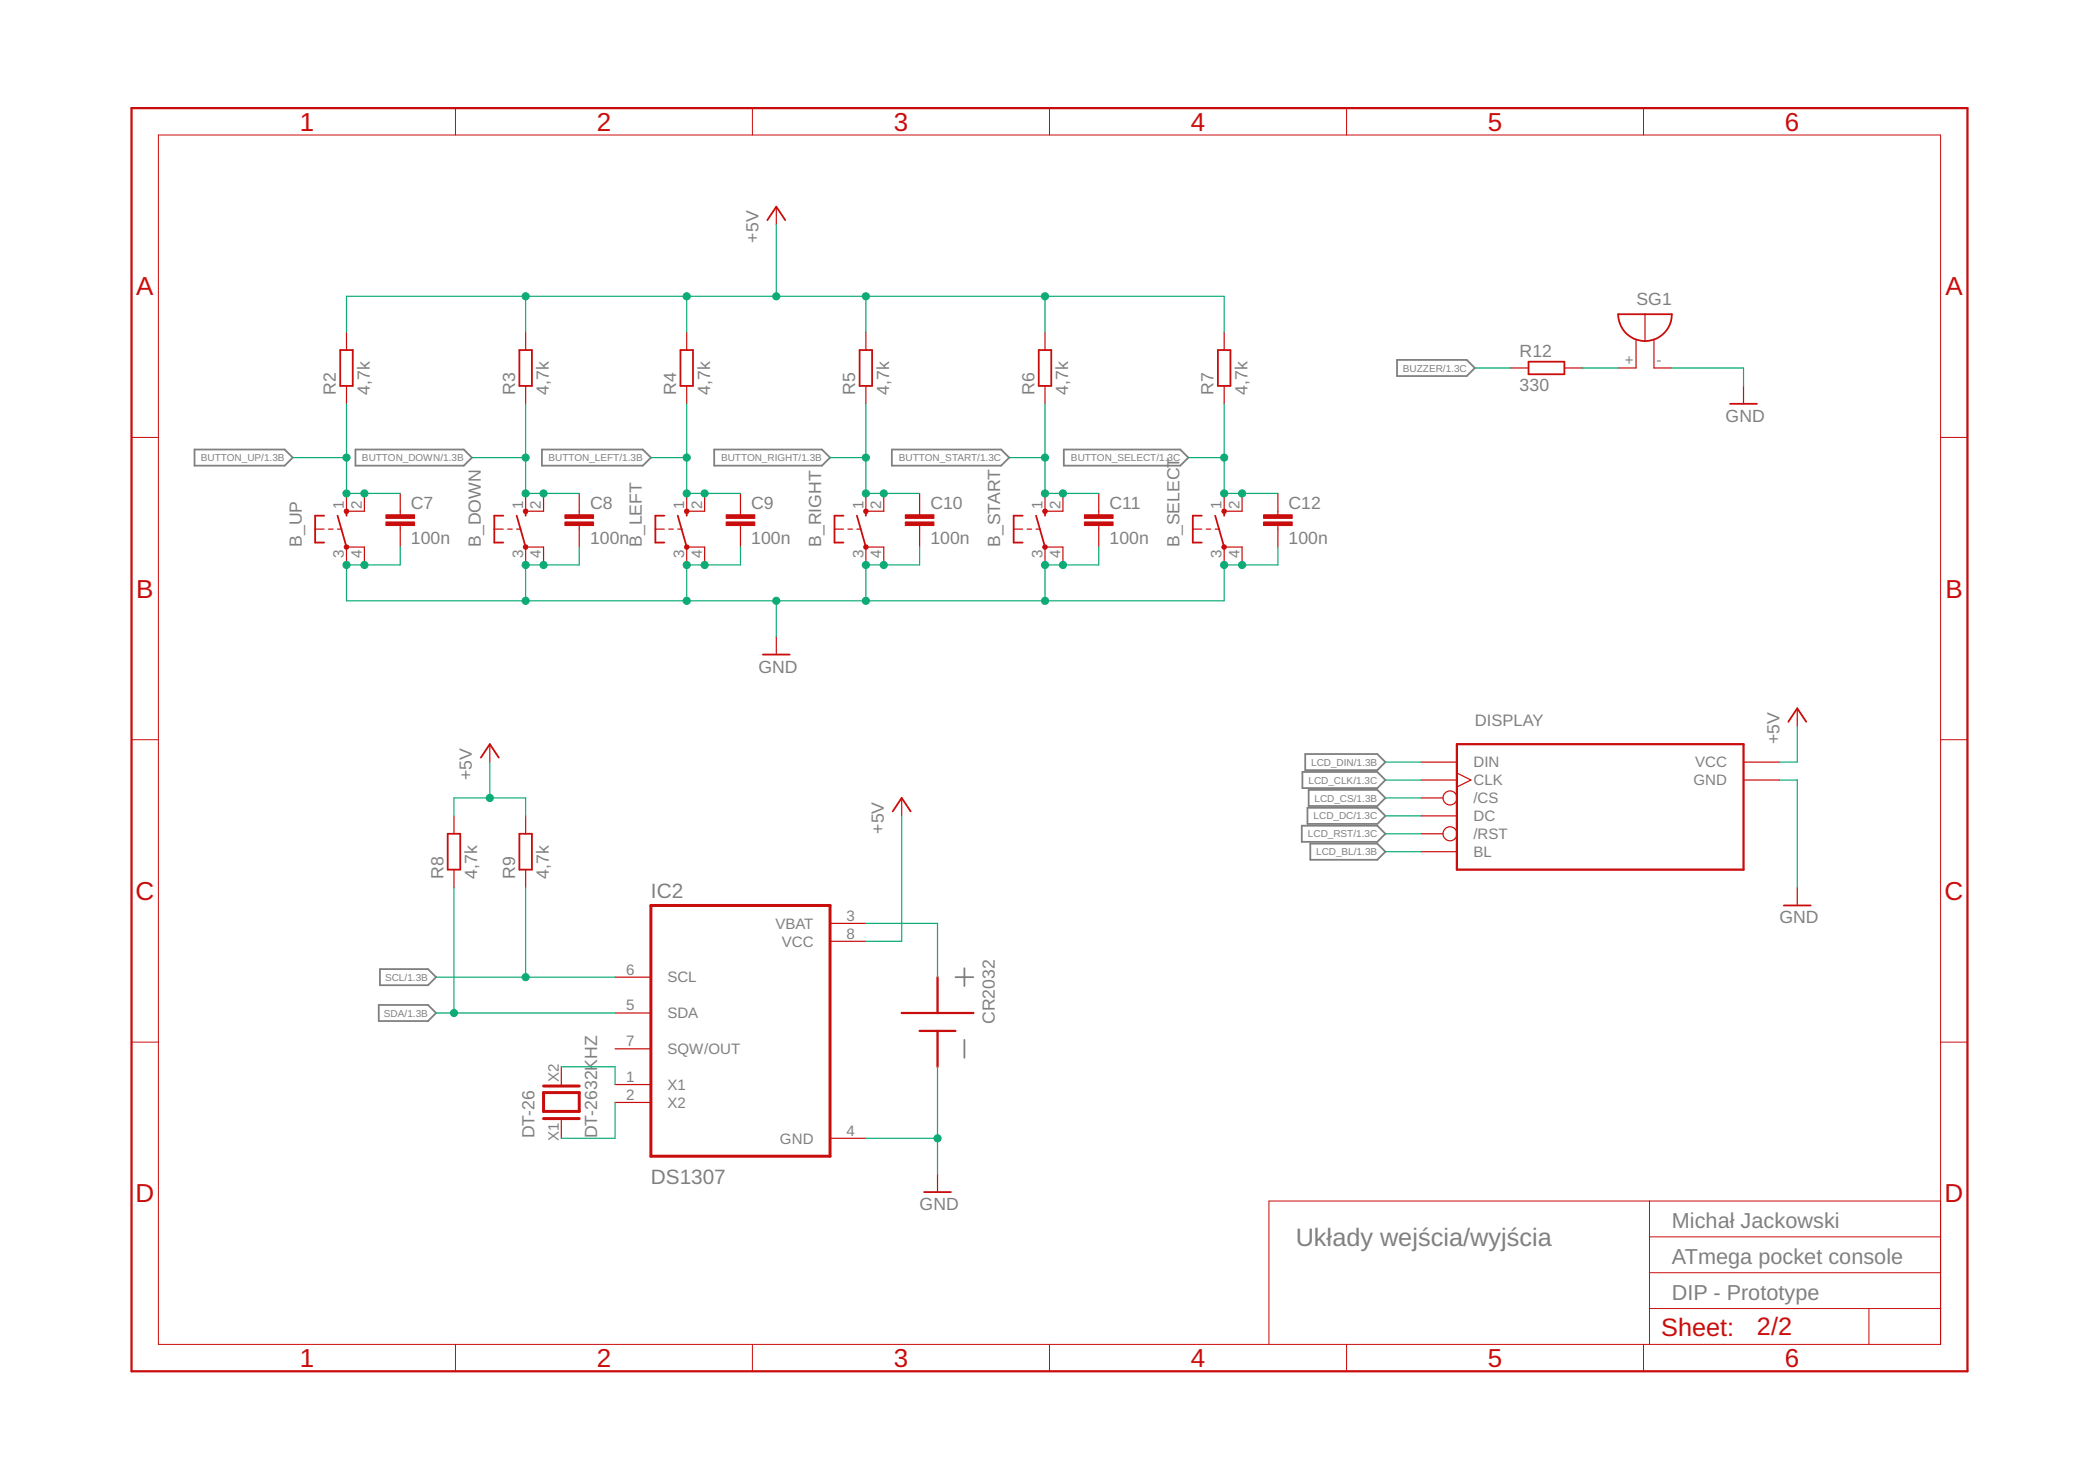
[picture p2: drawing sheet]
<svg xmlns="http://www.w3.org/2000/svg" width="297mm" height="210mm" viewBox="0 0 297 210" stroke-linecap="round" stroke-linejoin="round" font-family="sans-serif">
<g fill="none" stroke="#808080" stroke-width=".25">
<path d="M198.1 51h9.9l1.1 1.2-1.1 1.1h-9.9zM27.6 63.7h12.8l1.1 1.2-1.1 1.1h-12.8zM50.4 63.7h15.4l1.1 1.2-1.1 1.1h-15.4zM76.8 63.7h14.3l1.2 1.2-1.2 1.1h-14.3zM101.3 63.7h15.2l1.2 1.2-1.2 1.1h-15.2zM126.4 63.7h15.5l1.2 1.2-1.2 1.1h-15.5zM150.8 63.7h16.5l1.2 1.2-1.2 1.1h-16.5zM184.6 117h10.7l1.1 1.2-1.1 1.1h-10.7zM184.7 109.4h10.6l1.1 1.2-1.1 1.1h-10.6zM185.1 106.9h10.2l1.1 1.1-1.1 1.2h-10.2zM185.4 114.5h9.9l1.1 1.1-1.1 1.2h-9.9zM185.5 112h9.8l1.1 1.1-1.1 1.1h-9.8z"/>
<path d="M185.8 119.6h9.5l1.1 1.1-1.1 1.2h-9.5zM53.9 137.4h6.8l1.1 1.1-1.1 1.1h-6.8zM135.5 138.5h2.5M136.7 137.2v2.6M53.7 142.4h7l1.1 1.2-1.1 1.1h-7zM136.7 147.4v2.5"/>
</g>
<g fill="none" stroke="#c90d0c" stroke-width=".14">
<path d="M22.5 19.1h252.6v171.4h-252.6zM64.6 15.3v3.8M106.7 15.3v3.8M148.8 15.3v3.8M190.9 15.3v3.8M233 15.3v3.8M18.6 62h3.9M275.1 62h3.9M18.6 104.8h3.9M275.1 104.8h3.9M18.6 147.7h3.9M275.1 147.7h3.9"/>
<path d="M233.9 170.2v20.3M233.9 175.3h41.2M275.1 170.2h-95.2v20.3M64.6 190.5v3.9M106.7 190.5v3.9M148.8 190.5v3.9M190.9 190.5v3.9M233 190.5v3.9M233.9 185.5h41.2M233.9 180.4h41.2M265 185.5v5"/>
</g>
<path d="M18.6 15.3h260.4v179.1h-260.4zM206.6 105.5h40.6v17.8h-40.6zM132.9 138.5v5.1M127.8 143.6h10.2M130.4 146.1h5.1M132.9 146.1v5.1" fill="none" stroke="#c90d0c" stroke-width=".32"/>
<g fill="none" stroke="#c90d0c" stroke-width=".25">
<path d="M108.8 31.2l1.3-1.9 1.2 1.9M48.2 49.6h1.8v5.1h-1.8zM73.6 49.6h1.8v5.1h-1.8zM96.5 49.6h1.8v5.1h-1.8zM121.9 49.6h1.8v5.1h-1.8zM147.3 49.6h1.8v5.1h-1.8zM172.7 49.6h1.8v5.1h-1.8zM216.7 51.3h5.1v1.7h-5.1zM229.4 44.5h7.6a3.8 3.8 0 0 1-3.8 3.8 3.8 3.8 0 0 1-3.8-3.8zM245.3 57.2h3.8M46 73.1h-1.3v3.8h1.3M47.9 73.1l1.2 4.4"/>
<path d="M49.1 72.5v.6M71.4 73.1h-1.3v3.8h1.3M73.3 73.1l1.2 4.4M74.5 72.5v.6M94.2 73.1h-1.3v3.8h1.3M96.1 73.1l1.3 4.4M97.4 72.5v.6M119.6 73.1h-1.3v3.8h1.3M121.5 73.1l1.3 4.4M122.8 72.5v.6M145 73.1h-1.3v3.8h1.3M146.9 73.1l1.3 4.4"/>
<path d="M148.2 72.5v.6M170.4 73.1h-1.3v3.8h1.3M172.3 73.1l1.3 4.4M173.6 72.5v.6M108.2 92.8h3.8M63.5 118.2h1.8v5.1h-1.8zM68.2 107.4l1.2-1.9 1.3 1.9M73.6 118.2h1.8v5.1h-1.8zM126.6 115l1.2-1.9 1.3 1.9M253.6 102.3l1.2-1.9 1.3 1.9M252.9 128.3h3.8M131 169h3.8"/>
</g>
<g fill="none" stroke="#c90d0c" stroke-width=".17">
<path d="M110.1 29.3v2.5M49.1 47.1v2.5M49.1 54.7v2.5M74.5 47.1v2.5M74.5 54.7v2.5M97.4 47.1v2.5M97.4 54.7v2.5M122.8 47.1v2.5M122.8 54.7v2.5M148.2 47.1v2.5M148.2 54.7v2.5M173.6 47.1v2.5"/>
<path d="M173.6 54.7v2.5M214.2 52.2h2.5M221.8 52.2h2.5M232 48.2v4h-2.6M233.2 44.5v3.8M234.5 48.2v4h2.5M247.2 54.7v2.5M44.7 75h1.3M46.6 75h.6M47.9 75h.6M49.1 69.9v2.6h2.6v-2.6M56.7 69.9v3.1"/>
<path d="M56.7 74.5v3M70.1 75h1.3M72 75h.6M73.3 75h.6M74.5 69.9v2.6h2.6v-2.6M82.1 69.9v3.1M82.1 74.5v3M92.9 75h1.3M94.8 75h.7M96.1 75h.6M97.4 69.9v2.6h2.5v-2.6M105 69.9v3.1"/>
<path d="M105 74.5v3M118.3 75h1.3M120.2 75h.7M121.5 75h.6M122.8 69.9v2.6h2.5v-2.6M130.4 69.9v3.1M130.4 74.5v3M143.7 75h1.3M145.6 75h.7M146.9 75h.6M148.2 69.9v2.6h2.5v-2.6M155.8 69.9v3.1"/>
<path d="M155.8 74.5v3M169.1 75h1.3M171 75h.7M172.3 75h.6M173.6 69.9v2.6h2.5v-2.6M181.2 69.9v3.1M181.2 74.5v3M49.1 80.1v-2.6h2.6v2.6M74.5 80.1v-2.6h2.6v2.6M97.4 80.1v-2.6h2.5v2.6M110.1 90.2v2.6M122.8 80.1v-2.6h2.5v2.6"/>
<path d="M148.2 80.1v-2.6h2.5v2.6M173.6 80.1v-2.6h2.5v2.6M64.4 115.6v2.6M69.4 105.5v2.5M74.5 115.6v2.6M127.8 113.1v2.5M201.5 108h5.1M201.5 110.6h5.1M201.5 113.1h3.1M201.5 115.6h5.1M201.5 118.2h3.1M206.6 109.6l2 1-2 .9"/>
<path d="M247.2 108h5.1M247.2 110.6h5.1M254.8 100.4v2.5M64.4 123.3v2.5M74.5 123.3v2.5M87.2 138.5h5.1M117.7 130.9h5.1M117.7 133.4h5.1M132.9 138.5v5.1M201.5 120.7h5.1M254.8 125.8v2.5M79.6 151.2v2.5"/>
<path d="M79.6 158.8v2.5M87.2 143.6h5.1M87.2 148.7h5.1M87.2 153.7h5.1M87.2 156.3h5.1M132.9 146.1v5.1M117.7 161.3h5.1M132.9 166.4v2.6"/>
<circle cx="205.6" cy="113.1" r=".99"/>
<circle cx="205.6" cy="118.2" r=".99"/>
</g>
<g fill="#c90d0c" stroke="#c90d0c" stroke-width=".14">
<path d="M54.7 74h4.1v.5h-4.1z"/>
<path d="M54.7 73h4.1v.5h-4.1z"/>
<path d="M80.1 74h4.1v.5h-4.1z"/>
<path d="M80.1 73h4.1v.5h-4.1z"/>
<path d="M103 74h4v.5h-4z"/>
<path d="M103 73h4v.5h-4z"/>
<path d="M128.4 74h4v.5h-4z"/>
<path d="M128.4 73h4v.5h-4z"/>
<path d="M153.8 74h4v.5h-4z"/>
<path d="M153.8 73h4v.5h-4z"/>
<path d="M179.2 74h4v.5h-4z"/>
<path d="M179.2 73h4v.5h-4z"/>
</g>
<g fill="#c90d0c" stroke="#c90d0c" stroke-width=".14">
<path d="M48.9 72.2l.2-.1 .3 .1v.3v.2l-.3 .1-.2-.1-.1-.2z" fill-rule="evenodd"/>
<path d="M74.3 72.2l.2-.1 .3 .1v.3v.2l-.3 .1-.2-.1-.1-.2z" fill-rule="evenodd"/>
<path d="M97.1 72.2l.3-.1 .2 .1 .1 .3-.1 .2-.2 .1-.3-.1-.1-.2z" fill-rule="evenodd"/>
<path d="M122.5 72.2l.3-.1 .2 .1 .1 .3-.1 .2-.2 .1-.3-.1-.1-.2z" fill-rule="evenodd"/>
<path d="M147.9 72.2l.3-.1 .2 .1 .1 .3-.1 .2-.2 .1-.3-.1-.1-.2z" fill-rule="evenodd"/>
<path d="M173.3 72.2l.3-.1 .2 .1 .1 .3-.1 .2-.2 .1-.3-.1-.1-.2z" fill-rule="evenodd"/>
<circle cx="49.1" cy="77.5" r=".33"/>
<circle cx="74.5" cy="77.5" r=".33"/>
<circle cx="97.4" cy="77.5" r=".32"/>
<circle cx="122.8" cy="77.5" r=".32"/>
<circle cx="148.2" cy="77.5" r=".33"/>
<circle cx="173.6" cy="77.5" r=".33"/>
</g>
<path d="M92.3 128.3h25.4v35.6h-25.4zM77.1 154.9h5v2.6h-5zM77.1 153.9h5M77.1 158.5h5" fill="none" stroke="#c90d0c" stroke-width=".42"/>
<g fill="none" stroke="#0dab76" stroke-width=".17">
<path d="M110.1 31.8v10.2M49.1 47.1v-5.1h124.5v5.1M49.1 57.2v12.7h7.6M74.5 42v5.1M74.5 57.2v12.7h7.6M97.4 42v5.1M97.4 57.2v12.7h7.6M122.8 42v5.1M122.8 57.2v12.7h7.6M148.2 42v5.1M148.2 57.2v12.7h7.6M173.6 57.2v12.7h7.6"/>
<path d="M209.1 52.2h5.1M224.3 52.2h5.1M237 52.2h10.2v2.5M41.5 64.9h7.6M56.7 77.5v2.6h-7.6v5.1h124.5v-5.1h7.6v-2.6M66.9 64.9h7.6M82.1 77.5v2.6h-7.6v5.1M92.3 64.9h5.1M105 77.5v2.6h-7.6v5.1M117.7 64.9h5.1M130.4 77.5v2.6h-7.6v5.1M143.1 64.9h5.1"/>
<path d="M155.8 77.5v2.6h-7.6v5.1M168.5 64.9h5.1M110.1 85.2v5M64.4 115.6v-2.5h10.1v2.5M69.4 108v5.1M127.8 115.6v17.8h-5M196.4 108h5.1M196.4 110.6h5.1M196.4 113.1h5.1M196.4 115.6h5.1M196.4 118.2h5.1M252.3 110.6h2.5v15.2"/>
<path d="M254.8 102.9v5.1h-2.5M61.8 138.5h25.4M64.4 125.8v17.8M74.5 125.8v12.7M122.8 130.9h10.1v7.6M196.4 120.7h5.1M61.8 143.6h25.4M79.6 151.2h7.6v2.5M87.2 156.3v5h-7.6M132.9 151.2v15.2M122.8 161.3h10.1"/>
</g>
<g fill="#0dab76" stroke="#0dab76" stroke-width=".14">
<circle cx="148.2" cy="42" r=".51"/>
<circle cx="122.8" cy="42" r=".51"/>
<circle cx="97.4" cy="42" r=".51"/>
<circle cx="74.5" cy="42" r=".51"/>
<circle cx="110.1" cy="42" r=".51"/>
<circle cx="69.4" cy="113.1" r=".51"/>
<circle cx="77.1" cy="80.1" r=".51"/>
<circle cx="99.9" cy="80.1" r=".51"/>
<circle cx="125.3" cy="80.1" r=".51"/>
<circle cx="150.7" cy="80.1" r=".51"/>
<circle cx="51.7" cy="80.1" r=".51"/>
<circle cx="49.1" cy="80.1" r=".51"/>
<circle cx="176.1" cy="80.1" r=".51"/>
<circle cx="173.6" cy="80.1" r=".51"/>
<circle cx="148.2" cy="80.1" r=".51"/>
<circle cx="148.2" cy="85.2" r=".51"/>
<circle cx="122.8" cy="80.1" r=".51"/>
<circle cx="122.8" cy="85.2" r=".51"/>
<circle cx="97.4" cy="80.1" r=".51"/>
<circle cx="97.4" cy="85.2" r=".51"/>
<circle cx="74.5" cy="80.1" r=".51"/>
<circle cx="74.5" cy="85.2" r=".51"/>
<circle cx="110.1" cy="85.2" r=".51"/>
<circle cx="132.9" cy="161.3" r=".51"/>
<circle cx="49.1" cy="69.9" r=".51"/>
<circle cx="51.7" cy="69.9" r=".51"/>
<circle cx="49.1" cy="64.9" r=".51"/>
<circle cx="77.1" cy="69.9" r=".51"/>
<circle cx="74.5" cy="69.9" r=".51"/>
<circle cx="74.5" cy="64.9" r=".51"/>
<circle cx="99.9" cy="69.9" r=".51"/>
<circle cx="97.4" cy="69.9" r=".51"/>
<circle cx="97.4" cy="64.9" r=".51"/>
<circle cx="125.3" cy="69.9" r=".51"/>
<circle cx="122.8" cy="69.9" r=".51"/>
<circle cx="122.8" cy="64.9" r=".51"/>
<circle cx="150.7" cy="69.9" r=".51"/>
<circle cx="148.2" cy="69.9" r=".51"/>
<circle cx="148.2" cy="64.9" r=".51"/>
<circle cx="176.1" cy="69.9" r=".51"/>
<circle cx="173.6" cy="69.9" r=".51"/>
<circle cx="173.6" cy="64.9" r=".51"/>
<circle cx="74.5" cy="138.5" r=".51"/>
<circle cx="64.4" cy="143.6" r=".51"/>
</g>
<g font-size="3.7" fill="#c90d0c">
<text x="42.5" y="18.5">1</text>
<text x="84.6" y="18.5">2</text>
<text x="126.7" y="18.5">3</text>
<text x="168.8" y="18.5">4</text>
<text x="211" y="18.5">5</text>
<text x="253.1" y="18.5">6</text>
<text x="19.3" y="41.9">A</text>
<text x="275.8" y="41.9">A</text>
<text x="19.3" y="84.7">B</text>
<text x="275.8" y="84.7">B</text>
<text x="19.2" y="127.6">C</text>
<text x="275.7" y="127.6">C</text>
<text x="19.2" y="170.4">D</text>
<text x="275.7" y="170.4">D</text>
<text x="42.5" y="193.7">1</text>
<text x="84.6" y="193.7">2</text>
<text x="126.7" y="193.7">3</text>
<text x="168.8" y="193.7">4</text>
<text x="211" y="193.7">5</text>
<text x="253.1" y="193.7">6</text>
</g>
<text font-size="3.6" fill="#808080" x="183.7" y="176.6">Układy wejścia/wyjścia</text>
<g font-size="3.6" fill="#c90d0c">
<text x="235.5" y="189.4">Sheet:</text>
<text x="249.1" y="189.3">2/2</text>
</g>
<g font-size="3.1" fill="#808080">
<text x="237" y="179.1">ATmega pocket console</text>
<text x="237" y="174">Michał Jackowski</text>
<text x="237" y="184.2">DIP - Prototype</text>
</g>
<g font-size="2.9" fill="#808080">
<text x="92.3" y="127.3">IC2</text>
<text x="92.3" y="167.9">DS1307</text>
</g>
<g font-size="2.5" fill="#808080">
<text x="107.5" y="34.4" transform="rotate(-90 107.5 34.4)">+5V</text>
<text x="232" y="43.3">SG1</text>
<text x="215.5" y="50.7">R12</text>
<text x="47.6" y="56" transform="rotate(-90 47.6 56)">R2</text>
<text x="52.4" y="56" transform="rotate(-90 52.4 56)">4,7k</text>
<text x="73" y="56" transform="rotate(-90 73 56)">R3</text>
<text x="77.8" y="56" transform="rotate(-90 77.8 56)">4,7k</text>
<text x="95.9" y="56" transform="rotate(-90 95.9 56)">R4</text>
<text x="100.7" y="56" transform="rotate(-90 100.7 56)">4,7k</text>
<text x="121.3" y="56" transform="rotate(-90 121.3 56)">R5</text>
<text x="126.1" y="56" transform="rotate(-90 126.1 56)">4,7k</text>
<text x="146.7" y="56" transform="rotate(-90 146.7 56)">R6</text>
<text x="151.5" y="56" transform="rotate(-90 151.5 56)">4,7k</text>
<text x="172.1" y="56" transform="rotate(-90 172.1 56)">R7</text>
<text x="176.9" y="56" transform="rotate(-90 176.9 56)">4,7k</text>
<text x="215.5" y="55.4">330</text>
<text x="244.7" y="59.8">GND</text>
<text x="42.8" y="77.5" transform="rotate(-90 42.8 77.5)">B_UP</text>
<text x="58.3" y="77.2">100n</text>
<text x="58.3" y="72.1">C7</text>
<text x="68.2" y="77.5" transform="rotate(-90 68.2 77.5)">B_DOWN</text>
<text x="83.7" y="77.2">100n</text>
<text x="83.7" y="72.1">C8</text>
<text x="91" y="77.5" transform="rotate(-90 91 77.5)">B_LEFT</text>
<text x="106.5" y="77.2">100n</text>
<text x="106.5" y="72.1">C9</text>
<text x="116.4" y="77.5" transform="rotate(-90 116.4 77.5)">B_RIGHT</text>
<text x="131.9" y="77.2">100n</text>
<text x="131.9" y="72.1">C10</text>
<text x="141.8" y="77.5" transform="rotate(-90 141.8 77.5)">B_START</text>
<text x="157.3" y="77.2">100n</text>
<text x="157.3" y="72.1">C11</text>
<text x="167.2" y="77.5" transform="rotate(-90 167.2 77.5)">B_SELECT</text>
<text x="182.7" y="77.2">100n</text>
<text x="182.7" y="72.1">C12</text>
<text x="107.5" y="95.3">GND</text>
<text x="252.3" y="105.5" transform="rotate(-90 252.3 105.5)">+5V</text>
<text x="66.9" y="110.6" transform="rotate(-90 66.9 110.6)">+5V</text>
<text x="125.3" y="118.2" transform="rotate(-90 125.3 118.2)">+5V</text>
<text x="62.9" y="124.5" transform="rotate(-90 62.9 124.5)">R8</text>
<text x="67.7" y="124.5" transform="rotate(-90 67.7 124.5)">4,7k</text>
<text x="73" y="124.5" transform="rotate(-90 73 124.5)">R9</text>
<text x="77.8" y="124.5" transform="rotate(-90 77.8 124.5)">4,7k</text>
<text x="252.3" y="130.9">GND</text>
<text x="141.1" y="145.1" transform="rotate(-90 141.1 145.1)">CR2032</text>
<text x="75.8" y="161.3" transform="rotate(-90 75.8 161.3)">DT-26</text>
<text x="84.7" y="161.3" transform="rotate(-90 84.7 161.3)">DT-2632KHZ</text>
<text x="130.4" y="171.5">GND</text>
</g>
<text font-size="2.3" fill="#808080" x="209.1" y="102.9">DISPLAY</text>
<g font-size="2.1" fill="#808080">
<text x="230.4" y="51.8">+</text>
<text x="234.9" y="51.8">-</text>
<text x="48.8" y="72.1" transform="rotate(-90 48.8 72.1)">1</text>
<text x="51.3" y="72.1" transform="rotate(-90 51.3 72.1)">2</text>
<text x="74.2" y="72.1" transform="rotate(-90 74.2 72.1)">1</text>
<text x="76.7" y="72.1" transform="rotate(-90 76.7 72.1)">2</text>
<text x="97" y="72.1" transform="rotate(-90 97 72.1)">1</text>
<text x="99.6" y="72.1" transform="rotate(-90 99.6 72.1)">2</text>
<text x="122.4" y="72.1" transform="rotate(-90 122.4 72.1)">1</text>
<text x="125" y="72.1" transform="rotate(-90 125 72.1)">2</text>
<text x="147.8" y="72.1" transform="rotate(-90 147.8 72.1)">1</text>
<text x="150.3" y="72.1" transform="rotate(-90 150.3 72.1)">2</text>
<text x="173.2" y="72.1" transform="rotate(-90 173.2 72.1)">1</text>
<text x="175.7" y="72.1" transform="rotate(-90 175.7 72.1)">2</text>
<text x="48.8" y="79.1" transform="rotate(-90 48.8 79.1)">3</text>
<text x="51.3" y="79.1" transform="rotate(-90 51.3 79.1)">4</text>
<text x="74.2" y="79.1" transform="rotate(-90 74.2 79.1)">3</text>
<text x="76.7" y="79.1" transform="rotate(-90 76.7 79.1)">4</text>
<text x="97" y="79.1" transform="rotate(-90 97 79.1)">3</text>
<text x="99.6" y="79.1" transform="rotate(-90 99.6 79.1)">4</text>
<text x="122.4" y="79.1" transform="rotate(-90 122.4 79.1)">3</text>
<text x="125" y="79.1" transform="rotate(-90 125 79.1)">4</text>
<text x="147.8" y="79.1" transform="rotate(-90 147.8 79.1)">3</text>
<text x="150.3" y="79.1" transform="rotate(-90 150.3 79.1)">4</text>
<text x="173.2" y="79.1" transform="rotate(-90 173.2 79.1)">3</text>
<text x="175.7" y="79.1" transform="rotate(-90 175.7 79.1)">4</text>
<text x="208.9" y="108.8">DIN</text>
<text x="208.9" y="111.3">CLK</text>
<text x="208.9" y="113.9">/CS</text>
<text x="240.1" y="111.3">GND</text>
<text x="240.4" y="108.8">VCC</text>
<text x="208.9" y="116.4">DC</text>
<text x="208.9" y="118.9">/RST</text>
<text x="208.9" y="121.5">BL</text>
<text x="109.9" y="131.6">VBAT</text>
<text x="120" y="130.5">3</text>
<text x="110.8" y="134.2">VCC</text>
<text x="120" y="133.1">8</text>
<text x="88.8" y="138.1">6</text>
<text x="88.8" y="143.2">5</text>
<text x="94.6" y="139.2">SCL</text>
<text x="88.8" y="148.3">7</text>
<text x="94.6" y="144.3">SDA</text>
<text x="94.6" y="149.4">SQW/OUT</text>
<text x="79.2" y="153.4" transform="rotate(-90 79.2 153.4)">X2</text>
<text x="88.8" y="153.4">1</text>
<text x="88.8" y="155.9">2</text>
<text x="94.6" y="154.5">X1</text>
<text x="79.2" y="161.8" transform="rotate(-90 79.2 161.8)">X1</text>
<text x="94.6" y="157">X2</text>
<text x="120" y="161">4</text>
<text x="110.6" y="162.1">GND</text>
</g>
<g font-size="1.4" fill="#808080">
<text x="198.9" y="52.7">BUZZER/1.3C</text>
<text x="28.5" y="65.4">BUTTON_UP/1.3B</text>
<text x="51.3" y="65.4">BUTTON_DOWN/1.3B</text>
<text x="77.8" y="65.4">BUTTON_LEFT/1.3B</text>
<text x="102.2" y="65.4">BUTTON_RIGHT/1.3B</text>
<text x="127.4" y="65.4">BUTTON_START/1.3C</text>
<text x="151.8" y="65.4">BUTTON_SELECT/1.3C</text>
<text x="185.5" y="111.1">LCD_CLK/1.3C</text>
<text x="185.9" y="108.5">LCD_DIN/1.3B</text>
<text x="186.4" y="113.6">LCD_CS/1.3B</text>
<text x="185.5" y="118.7">LCD_RST/1.3C</text>
<text x="186.3" y="116.1">LCD_DC/1.3C</text>
<text x="186.6" y="121.2">LCD_BL/1.3B</text>
<text x="54.6" y="139">SCL/1.3B</text>
<text x="54.4" y="144.1">SDA/1.3B</text>
</g>
</svg>
